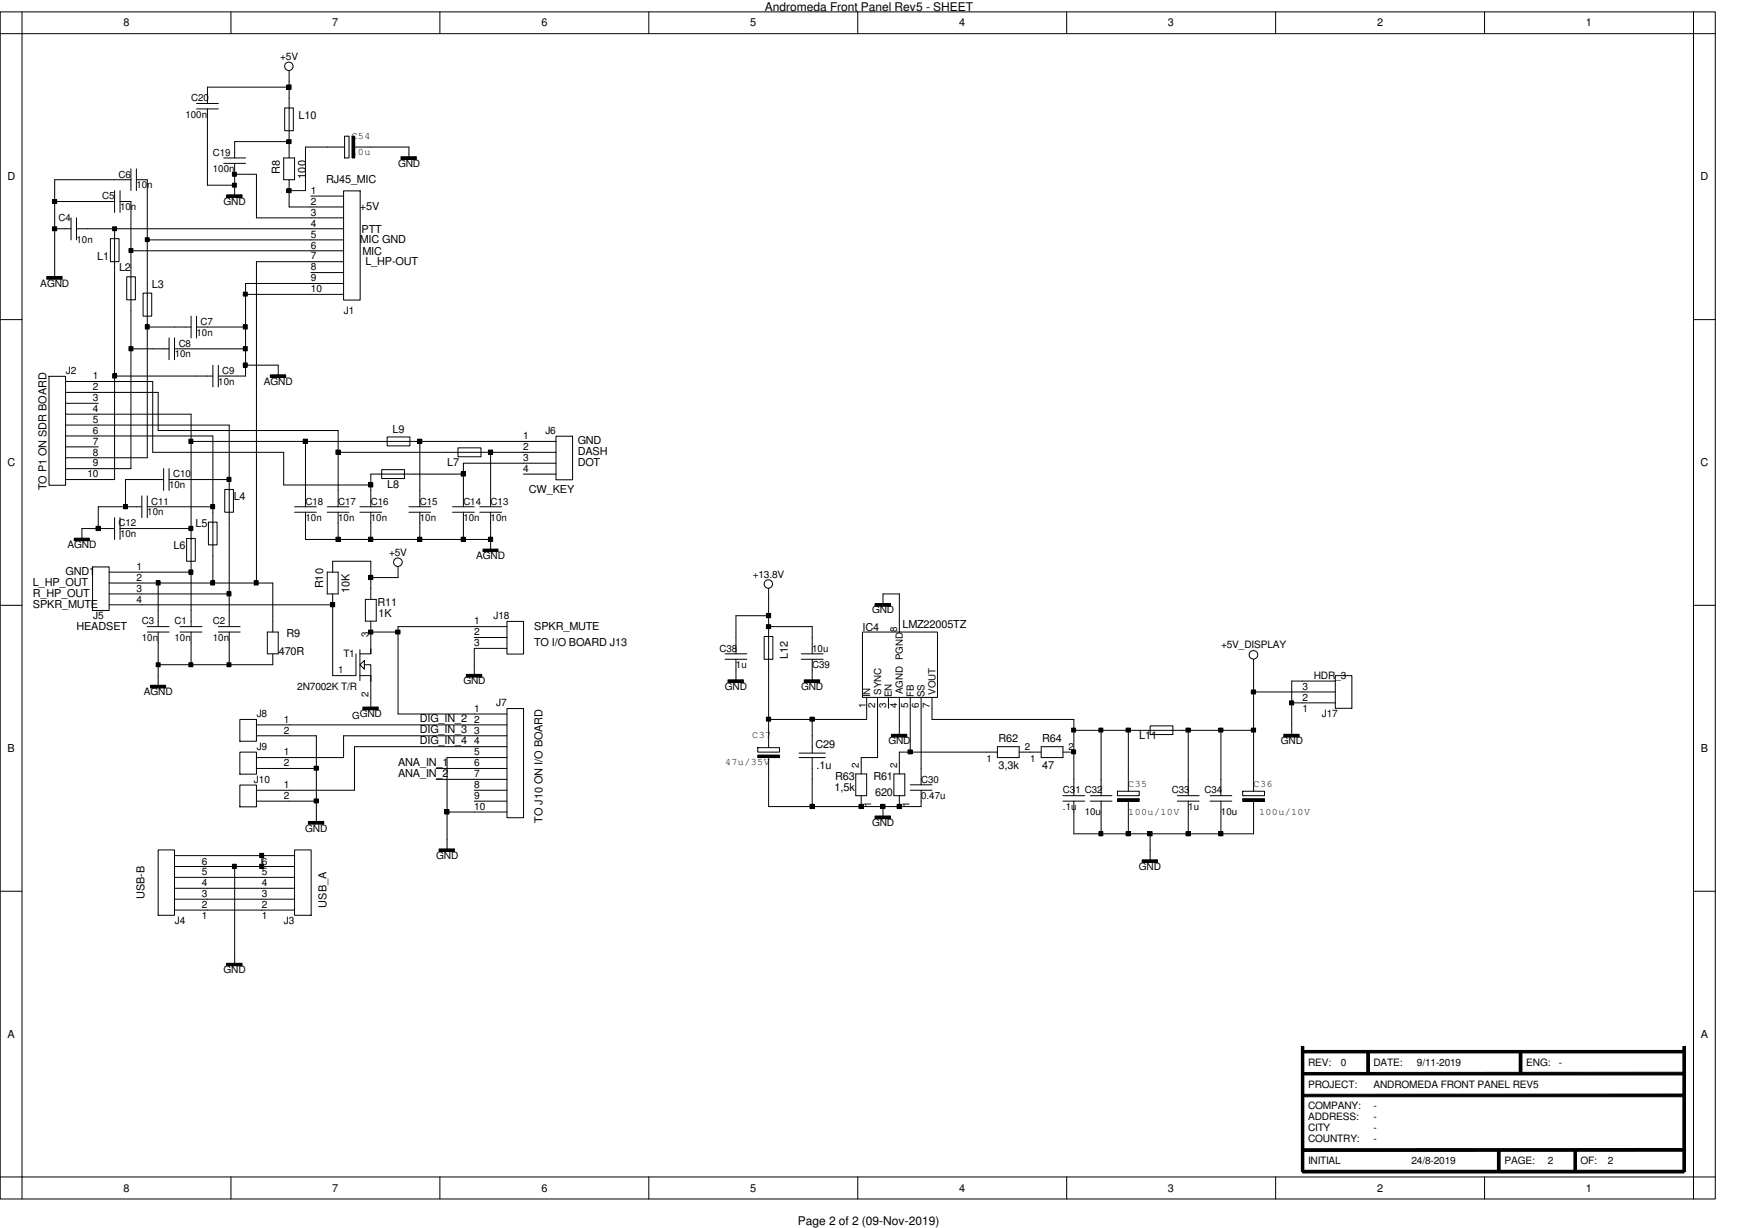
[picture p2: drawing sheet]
<svg xmlns="http://www.w3.org/2000/svg" width="297mm" height="210mm" viewBox="0 0 297 210" stroke-linecap="round" stroke-linejoin="round" font-family="sans-serif">
<g fill="none" stroke="#000" stroke-width=".17">
<path d="M0 2h293.3v203h-293.3zM3.8 5.8h285.8v195.5h-285.8zM3.8 2v3.8h-3.8M33.6 18.6h3.7M33.6 17.7h3.7M35.5 18.6v13.1h4.6M39.5 2v3.8M48.7 18.5h1.5v3.9h-1.5zM49.1 14.5h.7v.7h-.7zM49.4 12.1v14.9M49.4 14.9h-13.9v2.8M75.2 2v3.8"/>
<path d="M111 2v3.8M146.7 2v3.8M182.4 2v3.8M218.1 2v3.8M253.9 2v3.8M289.6 2v3.8h3.7M9 34.1h.7v.7h-.7zM9 38.8h.7v.7h-.7zM9.4 39.1h2.7M9.4 34.5h10.2M12.1 37.3v3.7M13.1 37.3v3.7"/>
<path d="M13.1 39.1h45.7M19.3 38.8h.6v.7h-.6zM19.6 32.6v3.7M19.6 39.1v42.9h-8.4M20.5 34.5h1.9v45.6h-11.2M20.5 32.6v3.7M22.4 28.9v3.7M22.4 30.7h-13v16.8M23.3 30.7h1.9v47.6h-14M23.3 28.9v3.7M38.3 27h3.7M38.3 27.9h3.7"/>
<path d="M38.8 33.3h2.4v.5h-2.4zM39.7 31.3h.7v.7h-.7zM39.7 29.5h.7v.6h-.7zM40.1 27.9v5.6M40.1 29.8h3.8v7.5h14.9M41.2 33.3h.2v.5h-.2zM48.5 27h1.9v3.7h-1.9zM49.1 32.3h.7v.6h-.7zM49.1 23.9h.7v.7h-.7zM49.4 30.7v4.7h9.4M49.4 24.2h-9.3v2.8M53.2 33.5h5.6"/>
<path d="M58.8 32.6h2.8v18.7h-2.8zM58.9 23.3h.8v3.7h-.8zM58.9 25.1h-6.7v7.5h-2.8M60.2 23.3h.5v3.7h-.5zM60.4 25.1h9.5v1.9M68.6 26.8h2.4v.5h-2.4zM71 26.8h.2v.5h-.2zM0 54.7h3.8M8 47.3h2.5v.5h-2.5zM10.5 47.3h.1v.5h-.1zM18.9 40.8h1.5v3.9h-1.5zM21.7 47.3h1.5v4h-1.5z"/>
<path d="M22.1 59.3h.6v.7h-.6zM22.1 42.5h.6v.7h-.6zM22.4 59.6h6.5M22.4 42.9h36.4M24.5 50.1h1.4v4h-1.4zM24.8 55.5h.7v.8h-.7zM24.8 40.6h.7v.7h-.7zM25.2 55.9h7.5M25.2 41h33.6M28.9 57.8v3.7M29.8 57.8v3.7M29.8 59.6h12.2"/>
<path d="M32.7 54.1v3.7M33.6 54.1v3.7M33.6 55.9h8.4M41.6 59.3h.7v.7h-.7zM41.6 55.5h.7v.8h-.7zM41.6 50h.7v.6h-.7zM42 50.3h16.8M53.2 46.6h5.6M58.8 48.5h-16.8v15.8h-4.7M58.8 44.7h-14.9v55M289.6 54.7h3.7M8.4 64.3h2.8v18.7h-2.8z"/>
<path d="M11.2 72.7h28v34.4M11.2 74.5h25.2v25.2M11.2 70.8h21.5v36.3M11.2 65.2h14.9v12.1h22.4v5.6h14.9M11.2 67.1h15.8v6.5h30.8v13.1M11.2 69h5.6M11.2 76.4h5.6M19.3 63.9h.6v.7h-.6zM19.6 64.3h16.8M32.3 75.1h.7v.7h-.7zM32.7 75.5h62.4M36.4 62.4v3.8"/>
<path d="M37.3 62.4v3.8M41.6 62.1h.7v.7h-.7zM42 62.4h5.6v1.9M46.2 64.1h2.5v.4h-2.5zM48.7 64.1h.1v.4h-.1zM51.9 75.1h.7v.7h-.7zM52.2 75.5v11.2M57.4 77h.8v.7h-.8zM57.8 77.3h37.3M66.2 74.7h3.9v1.5h-3.9zM71.4 75.1h.7v.7h-.7zM71.8 75.5v11.2"/>
<path d="M78.3 76.6h4v1.5h-4zM83.5 77h.7v.7h-.7zM83.9 77.3v9.4M95.1 74.6h2.8v7.4h-2.8zM95.1 79.2h-15.9v7.5M12.7 92h2.5v.5h-2.5zM15.2 92h.1v.5h-.1zM15.8 96.9h2.9v7.5h-2.9zM16.4 90h.7v.7h-.7zM18.7 97.8h14M18.7 99.7h27.9v8.4M19.6 88.5v3.7"/>
<path d="M19.6 90.4h-5.6v1.8M20.5 88.5v3.7M20.5 90.4h12.2M21.1 86.3h.7v.7h-.7zM24.3 84.8v3.7M24.3 86.7h-7.5v3.7M25.2 84.8v3.7M25.2 86.7h11.2M26.7 99.3h.7v.7h-.7zM27 99.7v7.4M28 80.1v3.8M28 82h-6.5v4.7"/>
<path d="M28.9 80.1v3.8M28.9 82h10.3M31.9 92.1h1.5v3.9h-1.5zM32.3 90h.7v.7h-.7zM32.3 97.5h.7v.7h-.7zM35.6 89.3h1.5v3.9h-1.5zM36 99.3h.7v.7h-.7zM36 86.3h.7v.7h-.7zM38.4 83.7h1.5v3.9h-1.5zM38.8 81.6h.7v.7h-.7zM43.5 99.3h.7v.7h-.7zM50.4 86.7h3.7"/>
<path d="M50.4 87.6h3.7M52.2 87.6v4.6h31.7M56 97.8h1.8v3.8h-1.8zM56 86.7h3.7M56 87.6h3.7M56.9 97.8v-1.8h6.5v6.5M57.4 91.9h.8v.7h-.8zM57.8 87.6v4.6M61.5 86.7h3.8M61.5 87.6h3.8M63 98.4h.8v.7h-.8zM63 82.5h.8v.8h-.8z"/>
<path d="M63 91.9h.8v.7h-.8zM63.4 87.6v4.6M65.3 80.3h3.9v1.5h-3.9zM68.1 96.9v1.9h-4.7M69.9 86.7h3.8M69.9 87.6h3.8M71.4 91.9h.7v.7h-.7zM71.8 87.6v4.6M77.4 86.7h3.7M77.4 87.6h3.7M78.9 80.7h.7v.7h-.7zM78.9 91.9h.7v.7h-.7z"/>
<path d="M79.2 81.1h-15.8v5.6M79.2 87.6v4.6M82 86.7h3.8M82 87.6h3.8M82.6 93.9h2.4v.4h-2.4zM83.5 91.9h.7v.7h-.7zM83.9 87.6v6.5M85 93.9h.2v.4h-.2zM89.5 81.1h5.6M0 103.5h3.8M18.7 101.6h20.5M18.7 103.4h38.2"/>
<path d="M25.2 108.1h3.7M25.2 107.1h3.7M25.7 117.2h2.5v.4h-2.5zM26.7 113.3h.7v.7h-.7zM27 108.1v9.3M28.2 117.2h.1v.4h-.1zM30.8 108.1h3.7M30.8 107.1h3.7M32.3 113.3h.7v.7h-.7zM32.7 108.1v5.6M37.3 108.1h3.8M37.3 107.1h3.8"/>
<path d="M38.8 101.2h.7v.7h-.7zM38.8 113.3h.7v.7h-.7zM39.2 108.1v5.6M45.7 108.1h1.9v3.7h-1.9zM46.6 111.8v1.9h-19.6M56.5 103h.7v.8h-.7zM56.9 101.6v13.9h4v-3.7M61.5 115.5h1.9v1M61.5 113.7l.8-.8v1.5zM61.5 111.1v5.3M62.3 113.7h1.1v7.4M62.5 102.5h1.8v3.7h-1.8z"/>
<path d="M63 107.7h.8v.7h-.8zM63.4 110.9v.9h-1.9M63.4 108.1h4.7M63.4 106.2v5.6M67.7 107.7h.7v.7h-.7zM79.8 115.3h2.5v.5h-2.5zM81.1 109h5.6M82.3 115.3h.1v.5h-.1zM86.7 106.3h2.8v5.5h-2.8zM86.7 107.1h-18.6v15h18.6M86.7 110.9h-5.6v4.6M124 111.8h3.7"/>
<path d="M124 112.7h3.7M124.5 116.2h2.5v.5h-2.5zM125.9 112.7v3.8M127 116.2h.1v.5h-.1zM130.7 108.8h1.5v3.9h-1.5zM131.1 104.9h.7v.7h-.7zM131.1 106.8h.7v.7h-.7zM131.4 107.1h7.5v4.7M131.4 100.6v27.2M131.4 105.3h-5.5v6.5M137 111.8h3.8M137 112.7h3.8"/>
<path d="M137.5 116.2h2.5v.5h-2.5zM138.9 112.7v3.8M140 116.2h.2v.5h-.2zM147.5 108.1h12.8v11.2h-12.8zM148.2 119.3v3.7h-16.8M149.6 103.2h2.5v.5h-2.5zM150.1 119.3v10.2h-2.8v2.8M151 103.4v-1.8h2.8v6.5M151.9 119.3v1.8M152.1 103.2h.2v.5h-.2zM153.8 119.3v6.5M155.7 119.3v9.3"/>
<path d="M157.5 119.3v14.9M159.4 119.3v3.7h24.2v13.1M214 118h.7v.7h-.7zM214.4 112.7v22.6M214.4 118.3h13.9M220.5 119.8h.7v.7h-.7zM228.3 115.5h2.9v5.6h-2.9zM228.3 116.5h-7.4v9.3M289.6 103.5h3.7M41 123h2.9v3.7h-2.9zM41 128.6h2.9v3.8h-2.9zM41 134.2h2.9v3.8h-2.9z"/>
<path d="M43.9 137h10.2M43.9 124h42.8M43.9 125.8h10.2v14.9M43.9 131.4h10.2M53.7 136.6h.7v.7h-.7zM53.7 131h.7v.7h-.7zM62.1 120.9h2.4v.5h-2.4zM64.5 120.9h.2v.5h-.2zM74.6 131.4h12.1M74.6 133.3h12.1M76.1 138.5h.7v.7h-.7zM76.5 138.9h10.2"/>
<path d="M81.1 135.1h5.6M81.1 137h5.6M86.7 121.2h2.8v18.6h-2.8zM86.7 125.8h-27.9v3.7h-14.9M86.7 129.5h-10.2v15.9M86.7 127.7h-26.1v7.4h-16.7M129.6 129.1h3.7v.4h-3.7zM129.6 127.8h3.7v.8h-3.7zM131.1 122.6h.7v.7h-.7zM131.4 129.3v8.6h26.1v-2.8M136.6 128.8h4.5M136.6 129.5h4.5"/>
<path d="M138.5 122.6h.7v.7h-.7zM138.5 137.5h.7v.8h-.7zM138.9 123v5.8M138.9 129.5v8.4M146.3 132.3h1.9v3.8h-1.9zM146.9 137.5h.7v.8h-.7zM147.3 136.1v1.8M149.6 139.5h2.5v.5h-2.5zM150.6 137.5h.7v.8h-.7zM151 137.9v1.9M152.1 139.5h.2v.5h-.2zM152.4 125.6h2.5v.4h-2.5z"/>
<path d="M152.9 132.3h1.8v3.8h-1.8zM153.4 137.5h.7v.8h-.7zM153.8 136.1v1.8M154.9 125.6h.2v.4h-.2zM155.3 128.2h.7v.7h-.7zM155.7 135.1h3.7M155.7 134.2h3.7M170.6 127.7h3.7v1.8h-3.7zM170.6 128.6h-16.8v3.7M174.3 128.6h3.8M178.1 127.7h3.7v1.8h-3.7zM181.8 136.1h3.7"/>
<path d="M181.8 137h3.7M181.8 128.6h1.8M183.3 128.2h.6v.7h-.6zM183.3 124.5h.6v.7h-.6zM183.6 124.9h30.8M186.4 136.1h3.8M186.4 137h3.8M187.9 124.5h.7v.7h-.7zM188.3 124.9v11.2M188.3 137v5.6M191.1 136.6h3.7v.4h-3.7zM191.1 135.3h3.7v.8h-3.7z"/>
<path d="M192.6 124.5h.7v.7h-.7zM193 124.9v10.4M193 136.7v5.9M196.7 124.1h3.9v1.5h-3.9zM201.3 136.1h3.8M201.3 137h3.8M202.8 124.5h.7v.7h-.7zM203.2 124.9v11.2M203.2 137v5.6M206.9 136.1h3.7M206.9 137h3.7M208.4 124.5h.7v.7h-.7z"/>
<path d="M208.8 124.9v11.2M208.8 137v5.6M212.5 136.6h3.7v.4h-3.7zM212.5 135.3h3.7v.8h-3.7zM214 124.5h.7v.7h-.7zM214.4 136.7v5.9h-30.8v-5.6M219.5 125.6h2.5v.4h-2.5zM220.9 120.2h7.4M222 125.6h.2v.4h-.2zM0 152.4h3.8M27 145.3h2.8v11.2h-2.8zM29.8 155.6h20.6"/>
<path d="M29.8 153.8h20.6M29.8 151.9h20.6M29.8 150h20.6M29.8 148.2h20.6M29.8 146.3h20.6M39.7 147.8h.7v.7h-.7zM40.1 148.2v16.7M44.4 147.8h.7v.7h-.7zM44.4 145.9h.7v.7h-.7zM44.8 146.3v1.9M50.4 145.3h2.8v11.2h-2.8zM52.7 140.5h2.5v.4h-2.5z"/>
<path d="M55.2 140.5h.2v.4h-.2zM75.1 145.2h2.5v.4h-2.5zM77.6 145.2h.1v.4h-.1zM187.9 142.2h.7v.7h-.7zM192.6 142.2h.7v.7h-.7zM195.3 147h2.5v.4h-2.5zM196.3 142.2h.7v.7h-.7zM196.7 142.6v4.6M197.8 147h.1v.4h-.1zM202.8 142.2h.7v.7h-.7zM208.4 142.2h.7v.7h-.7zM289.6 152.4h3.7"/>
<path d="M38.8 164.7h2.4v.4h-2.4zM41.2 164.7h.2v.4h-.2zM222.5 178.9h.5v21.4h-.5zM222.8 179.6h65.2v.4h-65.2zM233.7 179.9h.5v3.7h-.5zM259.8 179.9h.5v3.7h-.5zM287.8 178.9h.4v21.4h-.4zM222.7 196.4h65.3v.4l-65.3 .1zM222.8 187.1h65.2v.4h-65.2zM222.8 183.4l65.2-.1v.5h-65.2zM256.1 196.6h.4v3.7h-.4zM269.2 196.6h.4v3.7h-.4z"/>
<path d="M0 201.3h3.8v3.7M39.5 201.3v3.7M75.2 201.3v3.7M111 201.3v3.7M146.7 201.3v3.7M182.4 201.3v3.7M218.1 201.3v3.7M222.8 200.1h65.2v.5h-65.2zM253.9 201.3v3.7M293.3 201.3h-3.7v3.7"/>
<circle cx="49.4" cy="11.3" r=".72"/>
<circle cx="68" cy="96.1" r=".74"/>
<circle cx="131.4" cy="99.9" r=".72"/>
<circle cx="214.4" cy="112" r=".74"/>
</g>
<path d="M46.2 64.3h2.5M12.7 92.2h2.5M82.6 94.1h2.4M129.6 129.3h3.7M75.1 145.4h2.5M195.3 147.2h2.5M38.8 164.9h2.4M222.8 179.8h65.2M222.8 178.9v21.4M288 178.9v21.4M269.4 196.6v3.7" fill="none" stroke="#000" stroke-width=".42"/>
<g fill="#000">
<path d="M222.7 196.4h65.3v.4l-65.3 .1zM222.8 187.1h65.2v.4h-65.2zM222.8 183.4l65.2-.1v.5h-65.2z"/>
<path d="M49.1 14.5h.7v.7h-.7z" fill-rule="evenodd"/>
<path d="M9 34.1h.7v.7h-.7z" fill-rule="evenodd"/>
<path d="M9 38.8h.7v.7h-.7z" fill-rule="evenodd"/>
<path d="M19.3 38.8h.6v.7h-.6z" fill-rule="evenodd"/>
<path d="M38.8 33.3h2.4v.5h-2.4z" fill-rule="evenodd"/>
<path d="M39.7 31.3h.7v.7h-.7z" fill-rule="evenodd"/>
<path d="M39.7 29.5h.7v.6h-.7z" fill-rule="evenodd"/>
<path d="M41.2 33.3h.2v.5h-.2z" fill-rule="evenodd"/>
<path d="M49.1 32.3h.7v.6h-.7z" fill-rule="evenodd"/>
<path d="M49.1 23.9h.7v.7h-.7z" fill-rule="evenodd"/>
<path d="M60.2 23.3h.5v3.7h-.5z" fill-rule="evenodd"/>
<path d="M68.6 26.8h2.4v.5h-2.4z" fill-rule="evenodd"/>
<path d="M71 26.8h.2v.5h-.2z" fill-rule="evenodd"/>
<path d="M8 47.3h2.5v.5h-2.5z" fill-rule="evenodd"/>
<path d="M10.5 47.3h.1v.5h-.1z" fill-rule="evenodd"/>
<path d="M22.1 59.3h.6v.7h-.6z" fill-rule="evenodd"/>
<path d="M22.1 42.5h.6v.7h-.6z" fill-rule="evenodd"/>
<path d="M24.8 55.5h.7v.8h-.7z" fill-rule="evenodd"/>
<path d="M24.8 40.6h.7v.7h-.7z" fill-rule="evenodd"/>
<path d="M41.6 59.3h.7v.7h-.7z" fill-rule="evenodd"/>
<path d="M41.6 55.5h.7v.8h-.7z" fill-rule="evenodd"/>
<path d="M41.6 50h.7v.6h-.7z" fill-rule="evenodd"/>
<path d="M19.3 63.9h.6v.7h-.6z" fill-rule="evenodd"/>
<path d="M32.3 75.1h.7v.7h-.7z" fill-rule="evenodd"/>
<path d="M41.6 62.1h.7v.7h-.7z" fill-rule="evenodd"/>
<path d="M48.7 64.1h.1v.4h-.1z" fill-rule="evenodd"/>
<path d="M51.9 75.1h.7v.7h-.7z" fill-rule="evenodd"/>
<path d="M57.4 77h.8v.7h-.8z" fill-rule="evenodd"/>
<path d="M71.4 75.1h.7v.7h-.7z" fill-rule="evenodd"/>
<path d="M83.5 77h.7v.7h-.7z" fill-rule="evenodd"/>
<path d="M15.2 92h.1v.5h-.1z" fill-rule="evenodd"/>
<path d="M16.4 90h.7v.7h-.7z" fill-rule="evenodd"/>
<path d="M21.1 86.3h.7v.7h-.7z" fill-rule="evenodd"/>
<path d="M26.7 99.3h.7v.7h-.7z" fill-rule="evenodd"/>
<path d="M32.3 90h.7v.7h-.7z" fill-rule="evenodd"/>
<path d="M32.3 97.5h.7v.7h-.7z" fill-rule="evenodd"/>
<path d="M36 99.3h.7v.7h-.7z" fill-rule="evenodd"/>
<path d="M36 86.3h.7v.7h-.7z" fill-rule="evenodd"/>
<path d="M38.8 81.6h.7v.7h-.7z" fill-rule="evenodd"/>
<path d="M43.5 99.3h.7v.7h-.7z" fill-rule="evenodd"/>
<path d="M57.4 91.9h.8v.7h-.8z" fill-rule="evenodd"/>
<path d="M63 98.4h.8v.7h-.8z" fill-rule="evenodd"/>
<path d="M63 82.5h.8v.8h-.8z" fill-rule="evenodd"/>
<path d="M63 91.9h.8v.7h-.8z" fill-rule="evenodd"/>
<path d="M71.4 91.9h.7v.7h-.7z" fill-rule="evenodd"/>
<path d="M78.9 80.7h.7v.7h-.7z" fill-rule="evenodd"/>
<path d="M78.9 91.9h.7v.7h-.7z" fill-rule="evenodd"/>
<path d="M83.5 91.9h.7v.7h-.7z" fill-rule="evenodd"/>
<path d="M85 93.9h.2v.4h-.2z" fill-rule="evenodd"/>
<path d="M25.7 117.2h2.5v.4h-2.5z" fill-rule="evenodd"/>
<path d="M26.7 113.3h.7v.7h-.7z" fill-rule="evenodd"/>
<path d="M28.2 117.2h.1v.4h-.1z" fill-rule="evenodd"/>
<path d="M32.3 113.3h.7v.7h-.7z" fill-rule="evenodd"/>
<path d="M38.8 101.2h.7v.7h-.7z" fill-rule="evenodd"/>
<path d="M38.8 113.3h.7v.7h-.7z" fill-rule="evenodd"/>
<path d="M56.5 103h.7v.8h-.7z" fill-rule="evenodd"/>
<path d="M63 107.7h.8v.7h-.8z" fill-rule="evenodd"/>
<path d="M67.7 107.7h.7v.7h-.7z" fill-rule="evenodd"/>
<path d="M79.8 115.3h2.5v.5h-2.5z" fill-rule="evenodd"/>
<path d="M82.3 115.3h.1v.5h-.1z" fill-rule="evenodd"/>
<path d="M124.5 116.2h2.5v.5h-2.5z" fill-rule="evenodd"/>
<path d="M127 116.2h.1v.5h-.1z" fill-rule="evenodd"/>
<path d="M131.1 104.9h.7v.7h-.7z" fill-rule="evenodd"/>
<path d="M131.1 106.8h.7v.7h-.7z" fill-rule="evenodd"/>
<path d="M137.5 116.2h2.5v.5h-2.5z" fill-rule="evenodd"/>
<path d="M140 116.2h.2v.5h-.2z" fill-rule="evenodd"/>
<path d="M149.6 103.2h2.5v.5h-2.5z" fill-rule="evenodd"/>
<path d="M152.1 103.2h.2v.5h-.2z" fill-rule="evenodd"/>
<path d="M214 118h.7v.7h-.7z" fill-rule="evenodd"/>
<path d="M220.5 119.8h.7v.7h-.7z" fill-rule="evenodd"/>
<path d="M53.7 136.6h.7v.7h-.7z" fill-rule="evenodd"/>
<path d="M53.7 131h.7v.7h-.7z" fill-rule="evenodd"/>
<path d="M62.1 120.9h2.4v.5h-2.4z" fill-rule="evenodd"/>
<path d="M64.5 120.9h.2v.5h-.2z" fill-rule="evenodd"/>
<path d="M76.1 138.5h.7v.7h-.7z" fill-rule="evenodd"/>
<path d="M131.1 122.6h.7v.7h-.7z" fill-rule="evenodd"/>
<path d="M138.5 122.6h.7v.7h-.7z" fill-rule="evenodd"/>
<path d="M138.5 137.5h.7v.8h-.7z" fill-rule="evenodd"/>
<path d="M146.9 137.5h.7v.8h-.7z" fill-rule="evenodd"/>
<path d="M149.6 139.5h2.5v.5h-2.5z" fill-rule="evenodd"/>
<path d="M150.6 137.5h.7v.8h-.7z" fill-rule="evenodd"/>
<path d="M152.1 139.5h.2v.5h-.2z" fill-rule="evenodd"/>
<path d="M152.4 125.6h2.5v.4h-2.5z" fill-rule="evenodd"/>
<path d="M153.4 137.5h.7v.8h-.7z" fill-rule="evenodd"/>
<path d="M154.9 125.6h.2v.4h-.2z" fill-rule="evenodd"/>
<path d="M155.3 128.2h.7v.7h-.7z" fill-rule="evenodd"/>
<path d="M183.3 128.2h.6v.7h-.6z" fill-rule="evenodd"/>
<path d="M183.3 124.5h.6v.7h-.6z" fill-rule="evenodd"/>
<path d="M187.9 124.5h.7v.7h-.7z" fill-rule="evenodd"/>
<path d="M191.1 136.6h3.7v.4h-3.7z" fill-rule="evenodd"/>
<path d="M192.6 124.5h.7v.7h-.7z" fill-rule="evenodd"/>
<path d="M202.8 124.5h.7v.7h-.7z" fill-rule="evenodd"/>
<path d="M208.4 124.5h.7v.7h-.7z" fill-rule="evenodd"/>
<path d="M212.5 136.6h3.7v.4h-3.7z" fill-rule="evenodd"/>
<path d="M214 124.5h.7v.7h-.7z" fill-rule="evenodd"/>
<path d="M219.5 125.6h2.5v.4h-2.5z" fill-rule="evenodd"/>
<path d="M222 125.6h.2v.4h-.2z" fill-rule="evenodd"/>
<path d="M39.7 147.8h.7v.7h-.7z" fill-rule="evenodd"/>
<path d="M44.4 147.8h.7v.7h-.7z" fill-rule="evenodd"/>
<path d="M44.4 145.9h.7v.7h-.7z" fill-rule="evenodd"/>
<path d="M52.7 140.5h2.5v.4h-2.5z" fill-rule="evenodd"/>
<path d="M55.2 140.5h.2v.4h-.2z" fill-rule="evenodd"/>
<path d="M77.6 145.2h.1v.4h-.1z" fill-rule="evenodd"/>
<path d="M187.9 142.2h.7v.7h-.7z" fill-rule="evenodd"/>
<path d="M192.6 142.2h.7v.7h-.7z" fill-rule="evenodd"/>
<path d="M196.3 142.2h.7v.7h-.7z" fill-rule="evenodd"/>
<path d="M197.8 147h.1v.4h-.1z" fill-rule="evenodd"/>
<path d="M202.8 142.2h.7v.7h-.7z" fill-rule="evenodd"/>
<path d="M208.4 142.2h.7v.7h-.7z" fill-rule="evenodd"/>
<path d="M41.2 164.7h.2v.4h-.2z" fill-rule="evenodd"/>
<path d="M233.7 179.9h.5v3.7h-.5z" fill-rule="evenodd"/>
<path d="M259.8 179.9h.5v3.7h-.5z" fill-rule="evenodd"/>
<path d="M256.1 196.6h.4v3.7h-.4z" fill-rule="evenodd"/>
<path d="M222.8 200.1h65.2v.5h-65.2z" fill-rule="evenodd"/>
</g>
<g font-size="2">
<text x="130.8" y="1.9">Andromeda Front Panel Rev5 - SHEET</text>
<text x="136.4" y="209.5">Page 2 of 2 (09-Nov-2019)</text>
</g>
<g font-size="1.9">
<text x="21.1" y="4.5">8</text>
<text x="56.8" y="4.5">7</text>
<text x="92.6" y="4.5">6</text>
<text x="128.3" y="4.5">5</text>
<text x="164" y="4.5">4</text>
<text x="199.7" y="4.5">3</text>
<text x="235.5" y="4.5">2</text>
<text x="271.2" y="4.5">1</text>
<text x="51.1" y="20.3">L10</text>
<text x="47.8" y="29.8" transform="rotate(-90 47.8 29.8)">R8</text>
<text x="1.3" y="30.8">D</text>
<text x="52.3" y="30.6" transform="rotate(-90 52.3 30.6)">100</text>
<text x="55.7" y="31.2">RJ45_MIC</text>
<text x="61.5" y="35.9">+5V</text>
<text x="290.8" y="30.8">D</text>
<text x="61.5" y="41.5">MIC GND</text>
<text x="61.8" y="39.8">PTT</text>
<text x="16.6" y="44.5">L1</text>
<text x="20.4" y="46.4">L2</text>
<text x="62" y="43.6">MIC</text>
<text x="62.5" y="45.3">L_HP-OUT</text>
<text x="25.9" y="49.2">L3</text>
<text x="67.1" y="74.1">L9</text>
<text x="98.8" y="77.9">DASH</text>
<text x="98.8" y="76">GND</text>
<text x="1.3" y="79.7">C</text>
<text x="8" y="83.9" transform="rotate(-90 8 83.9)">TO P1 ON SDR BOARD</text>
<text x="66.2" y="83.4">L8</text>
<text x="76.5" y="79.7">L7</text>
<text x="98.8" y="79.7">DOT</text>
<text x="290.8" y="79.7">C</text>
<text x="40" y="85.5">L4</text>
<text x="90.4" y="84.4">CW_KEY</text>
<text x="29.7" y="93.9">L6</text>
<text x="33.4" y="90.2">L5</text>
<text x="5.6" y="100.2">L_HP_OUT</text>
<text x="11.2" y="98.3">GND1</text>
<text x="55.3" y="100.6" transform="rotate(-90 55.3 100.6)">R10</text>
<text x="59.8" y="101.4" transform="rotate(-90 59.8 101.4)">10K</text>
<text x="5.6" y="102.1">R_HP_OUT</text>
<text x="5.6" y="103.9">SPKR_MUTE</text>
<text x="13.1" y="107.7">HEADSET</text>
<text x="64.6" y="103.6">R11</text>
<text x="64.7" y="105.5">1K</text>
<text x="91.4" y="107.7">SPKR_MUTE</text>
<text x="147.5" y="107.9">IC4</text>
<text x="154.3" y="107.3">LMZ22005TZ</text>
<text x="47.7" y="112">470R</text>
<text x="49" y="109">R9</text>
<text x="91.4" y="110.4">TO I/O BOARD J13</text>
<text x="134.7" y="112.7" transform="rotate(-90 134.7 112.7)">L12</text>
<text x="71.8" y="123.5">DIG_IN_2</text>
<text x="71.8" y="125.4">DIG_IN_3</text>
<text x="1.3" y="128.6">B</text>
<text x="68.1" y="131">ANA_IN_1</text>
<text x="71.8" y="127.3">DIG_IN_4</text>
<text x="139.4" y="128">C29</text>
<text x="139.7" y="131.5">.1u</text>
<text x="170.8" y="126.9">R62</text>
<text x="170.8" y="131.5">3,3k</text>
<text x="178.2" y="126.9">R64</text>
<text x="178.2" y="131.5">47</text>
<text x="194.8" y="126.3">L11</text>
<text x="290.8" y="128.6">B</text>
<text x="68.1" y="132.8">ANA_IN_2</text>
<text x="142.7" y="135.3">1,5k</text>
<text x="142.8" y="133.4">R63</text>
<text x="149.3" y="133.4">R61</text>
<text x="149.6" y="136.2">620</text>
<text x="92.7" y="140.7" transform="rotate(-90 92.7 140.7)">TO J10 ON I/O BOARD</text>
<text x="24.7" y="153.8" transform="rotate(-90 24.7 153.8)">USB-B</text>
<text x="55.8" y="155.2" transform="rotate(-90 55.8 155.2)">USB_A</text>
<text x="1.3" y="177.5">A</text>
<text x="290.8" y="177.5">A</text>
<text x="21.1" y="203.8">8</text>
<text x="56.8" y="203.8">7</text>
<text x="92.6" y="203.8">6</text>
<text x="128.3" y="203.8">5</text>
<text x="164" y="203.8">4</text>
<text x="199.7" y="203.8">3</text>
<text x="235.5" y="203.8">2</text>
<text x="271.2" y="203.8">1</text>
</g>
<g font-size="1.7">
<text x="47.9" y="10.2">+5V</text>
<text x="32.7" y="17.3">C20</text>
<text x="31.7" y="20.1">100n</text>
<text x="60.1" y="23.8">C54</text>
<text x="36.4" y="26.6">C19</text>
<text x="36.4" y="29.4">100n</text>
<text x="60.1" y="26.6">10u</text>
<text x="68.1" y="28.5">GND</text>
<text x="17.5" y="34.1">C5</text>
<text x="20.3" y="30.4">C6</text>
<text x="20.5" y="35.9">10n</text>
<text x="23.3" y="32.2">10n</text>
<text x="38.2" y="35">GND</text>
<text x="53.2" y="33.1">1</text>
<text x="53.2" y="35">2</text>
<text x="10" y="37.8">C4</text>
<text x="13.1" y="41.6">10n</text>
<text x="53.2" y="36.9">3</text>
<text x="53.2" y="38.7">4</text>
<text x="53.2" y="40.6">5</text>
<text x="53.2" y="42.5">6</text>
<text x="53.2" y="44.4">7</text>
<text x="53.2" y="46.2">8</text>
<text x="6.9" y="49">AGND</text>
<text x="53.2" y="48.1">9</text>
<text x="53.2" y="50">10</text>
<text x="58.8" y="53.7">J1</text>
<text x="30.6" y="59.3">C8</text>
<text x="33.6" y="57.4">10n</text>
<text x="34.3" y="55.5">C7</text>
<text x="11.3" y="63.9">J2</text>
<text x="15.9" y="64.9">1</text>
<text x="29.9" y="61.1">10n</text>
<text x="37.3" y="65.8">10n</text>
<text x="38" y="63.9">C9</text>
<text x="45.1" y="65.8">AGND</text>
<text x="15.9" y="66.7">2</text>
<text x="15.9" y="68.6">3</text>
<text x="15.9" y="70.4">4</text>
<text x="15.9" y="72.3">5</text>
<text x="15.9" y="74.2">6</text>
<text x="15.9" y="76">7</text>
<text x="15.9" y="77.9">8</text>
<text x="89.5" y="75.1">1</text>
<text x="89.5" y="77">2</text>
<text x="93.3" y="74.2">J6</text>
<text x="14.9" y="81.6">10</text>
<text x="15.9" y="79.8">9</text>
<text x="28.9" y="83.5">10n</text>
<text x="29.6" y="81.6">C10</text>
<text x="89.5" y="78.8">3</text>
<text x="89.5" y="80.7">4</text>
<text x="25.2" y="88.1">10n</text>
<text x="25.9" y="86.3">C11</text>
<text x="52.2" y="86.3">C18</text>
<text x="52.2" y="89.1">10n</text>
<text x="57.8" y="86.3">C17</text>
<text x="57.8" y="89.1">10n</text>
<text x="63.4" y="86.3">C16</text>
<text x="63.4" y="89.1">10n</text>
<text x="71.8" y="86.3">C15</text>
<text x="71.8" y="89.1">10n</text>
<text x="79.2" y="86.3">C14</text>
<text x="79.2" y="89.1">10n</text>
<text x="83.9" y="86.3">C13</text>
<text x="83.9" y="89.1">10n</text>
<text x="11.6" y="93.7">AGND</text>
<text x="20.3" y="90">C12</text>
<text x="20.5" y="91.9">10n</text>
<text x="66.5" y="95">+5V</text>
<text x="81.4" y="95.6">AGND</text>
<text x="23.3" y="97.5">1</text>
<text x="23.3" y="99.3">2</text>
<text x="23.3" y="101.2">3</text>
<text x="128.7" y="98.8">+13.8V</text>
<text x="15.9" y="105.8">J5</text>
<text x="23.3" y="103">4</text>
<text x="24.3" y="106.8">C3</text>
<text x="29.8" y="106.8">C1</text>
<text x="36.4" y="106.8">C2</text>
<text x="81.1" y="106.8">1</text>
<text x="84.4" y="105.8">J18</text>
<text x="149.1" y="104.9">GND</text>
<text x="24.3" y="109.6">10n</text>
<text x="29.8" y="109.6">10n</text>
<text x="36.4" y="109.6">10n</text>
<text x="58.7" y="112.4">T1</text>
<text x="63" y="109" transform="rotate(-90 63 109)">3</text>
<text x="81.1" y="108.6">2</text>
<text x="81.1" y="110.5">3</text>
<text x="123.1" y="111.4">C38</text>
<text x="138.9" y="111.4">10u</text>
<text x="153.4" y="108.1" transform="rotate(-90 153.4 108.1)">8</text>
<text x="208.8" y="110.9">+5V_DISPLAY</text>
<text x="24.6" y="118.9">AGND</text>
<text x="50.8" y="117.9">2N7002K T/R</text>
<text x="57.8" y="115.1">1</text>
<text x="63" y="119.3" transform="rotate(-90 63 119.3)">2</text>
<text x="79.2" y="117">GND</text>
<text x="123.9" y="117.9">GND</text>
<text x="125.9" y="114.2">1u</text>
<text x="137" y="117.9">GND</text>
<text x="138.9" y="114.2">C39</text>
<text x="148.8" y="119.3" transform="rotate(-90 148.8 119.3)">IN</text>
<text x="150.7" y="118.8" transform="rotate(-90 150.7 118.8)">SYNC</text>
<text x="152.5" y="119.3" transform="rotate(-90 152.5 119.3)">EN</text>
<text x="154.4" y="118.7" transform="rotate(-90 154.4 118.7)">AGND PGND</text>
<text x="156.2" y="119.3" transform="rotate(-90 156.2 119.3)">FB</text>
<text x="158.1" y="119.3" transform="rotate(-90 158.1 119.3)">SS</text>
<text x="160" y="118.8" transform="rotate(-90 160 118.8)">VOUT</text>
<text x="222.8" y="119.8">2</text>
<text x="222.8" y="118">3</text>
<text x="224.7" y="116.1">HDR_3</text>
<text x="43.9" y="122.6">J8</text>
<text x="48.5" y="123.6">1</text>
<text x="48.5" y="125.4">2</text>
<text x="60.2" y="123">GGND</text>
<text x="81.1" y="121.7">1</text>
<text x="81.1" y="123.6">2</text>
<text x="81.1" y="125.4">3</text>
<text x="84.9" y="120.7">J7</text>
<text x="148" y="121.1" transform="rotate(-90 148 121.1)">1</text>
<text x="149.7" y="121.1" transform="rotate(-90 149.7 121.1)">2</text>
<text x="151.6" y="121.1" transform="rotate(-90 151.6 121.1)">3</text>
<text x="153.4" y="121.1" transform="rotate(-90 153.4 121.1)">4</text>
<text x="155.3" y="121.1" transform="rotate(-90 155.3 121.1)">5</text>
<text x="157.1" y="121.1" transform="rotate(-90 157.1 121.1)">6</text>
<text x="159" y="121.1" transform="rotate(-90 159 121.1)">7</text>
<text x="222.8" y="121.7">1</text>
<text x="226.1" y="122.6">J17</text>
<text x="43.9" y="128.2">J9</text>
<text x="48.5" y="129.2">1</text>
<text x="48.5" y="131">2</text>
<text x="81.1" y="127.3">4</text>
<text x="81.1" y="129.2">5</text>
<text x="81.1" y="131">6</text>
<text x="124" y="130.9">47u/35V</text>
<text x="128.6" y="126.2">C37</text>
<text x="146.9" y="131.4" transform="rotate(-90 146.9 131.4)">2</text>
<text x="151.9" y="127.3">GND</text>
<text x="153.4" y="131.4" transform="rotate(-90 153.4 131.4)">2</text>
<text x="168.7" y="130.3">1</text>
<text x="175.3" y="128.2">2</text>
<text x="176.2" y="130.3">1</text>
<text x="182.7" y="128.2">2</text>
<text x="219" y="127.3">GND</text>
<text x="43.4" y="133.8">J10</text>
<text x="48.5" y="134.7">1</text>
<text x="48.5" y="136.6">2</text>
<text x="81.1" y="132.9">7</text>
<text x="81.1" y="134.7">8</text>
<text x="81.1" y="136.6">9</text>
<text x="149" y="137.9" transform="rotate(-90 149 137.9)">1</text>
<text x="155.5" y="137.9" transform="rotate(-90 155.5 137.9)">1</text>
<text x="157.5" y="133.8">C30</text>
<text x="157.5" y="136.6">0.47u</text>
<text x="181.8" y="135.7">C31 C32</text>
<text x="193" y="134.6">C35</text>
<text x="200.4" y="135.7">C33</text>
<text x="206" y="135.7">C34</text>
<text x="214.4" y="134.6">C36</text>
<text x="52.2" y="142.2">GND</text>
<text x="81.1" y="138.5">10</text>
<text x="149.1" y="141.3">GND</text>
<text x="181.8" y="138.5">.1u</text>
<text x="185.5" y="139.4">10u</text>
<text x="193" y="139.3">100u/10V</text>
<text x="203.2" y="138.5">1u</text>
<text x="208.8" y="139.4">10u</text>
<text x="215.3" y="139.3">100u/10V</text>
<text x="34.5" y="149.7">5</text>
<text x="34.5" y="147.8">6</text>
<text x="44.8" y="149.7">5</text>
<text x="44.8" y="147.8">6</text>
<text x="74.6" y="146.9">GND</text>
<text x="194.8" y="148.7">GND</text>
<text x="34.5" y="155.3">2</text>
<text x="34.5" y="153.4">3</text>
<text x="34.5" y="151.6">4</text>
<text x="44.8" y="155.3">2</text>
<text x="44.8" y="153.4">3</text>
<text x="44.8" y="151.6">4</text>
<text x="29.9" y="158">J4</text>
<text x="34.5" y="157.1">1</text>
<text x="44.8" y="157.1">1</text>
<text x="48.6" y="158">J3</text>
<text x="38.2" y="166.4">GND</text>
<text x="223.7" y="186">PROJECT:</text>
<text x="223.7" y="182.2">REV:</text>
<text x="229.3" y="182.2">0</text>
<text x="234.9" y="186">ANDROMEDA FRONT PANEL REV5</text>
<text x="234.9" y="182.2">DATE:</text>
<text x="242.3" y="182.2">9/11-2019</text>
<text x="261" y="182.2">ENG:</text>
<text x="266.6" y="182.2">-</text>
<text x="223.7" y="189.7">COMPANY:</text>
<text x="223.7" y="191.6">ADDRESS:</text>
<text x="234.9" y="189.7">-</text>
<text x="234.9" y="191.6">-</text>
<text x="223.7" y="195.3">COUNTRY:</text>
<text x="223.7" y="193.4">CITY</text>
<text x="234.9" y="193.4">-</text>
<text x="234.9" y="195.3">-</text>
<text x="223.7" y="199">INITIAL</text>
<text x="241.4" y="199">24/8-2019</text>
<text x="257.3" y="199">PAGE:</text>
<text x="264.7" y="199">2</text>
<text x="270.3" y="199">OF:</text>
<text x="275" y="199">2</text>
</g>
</svg>
